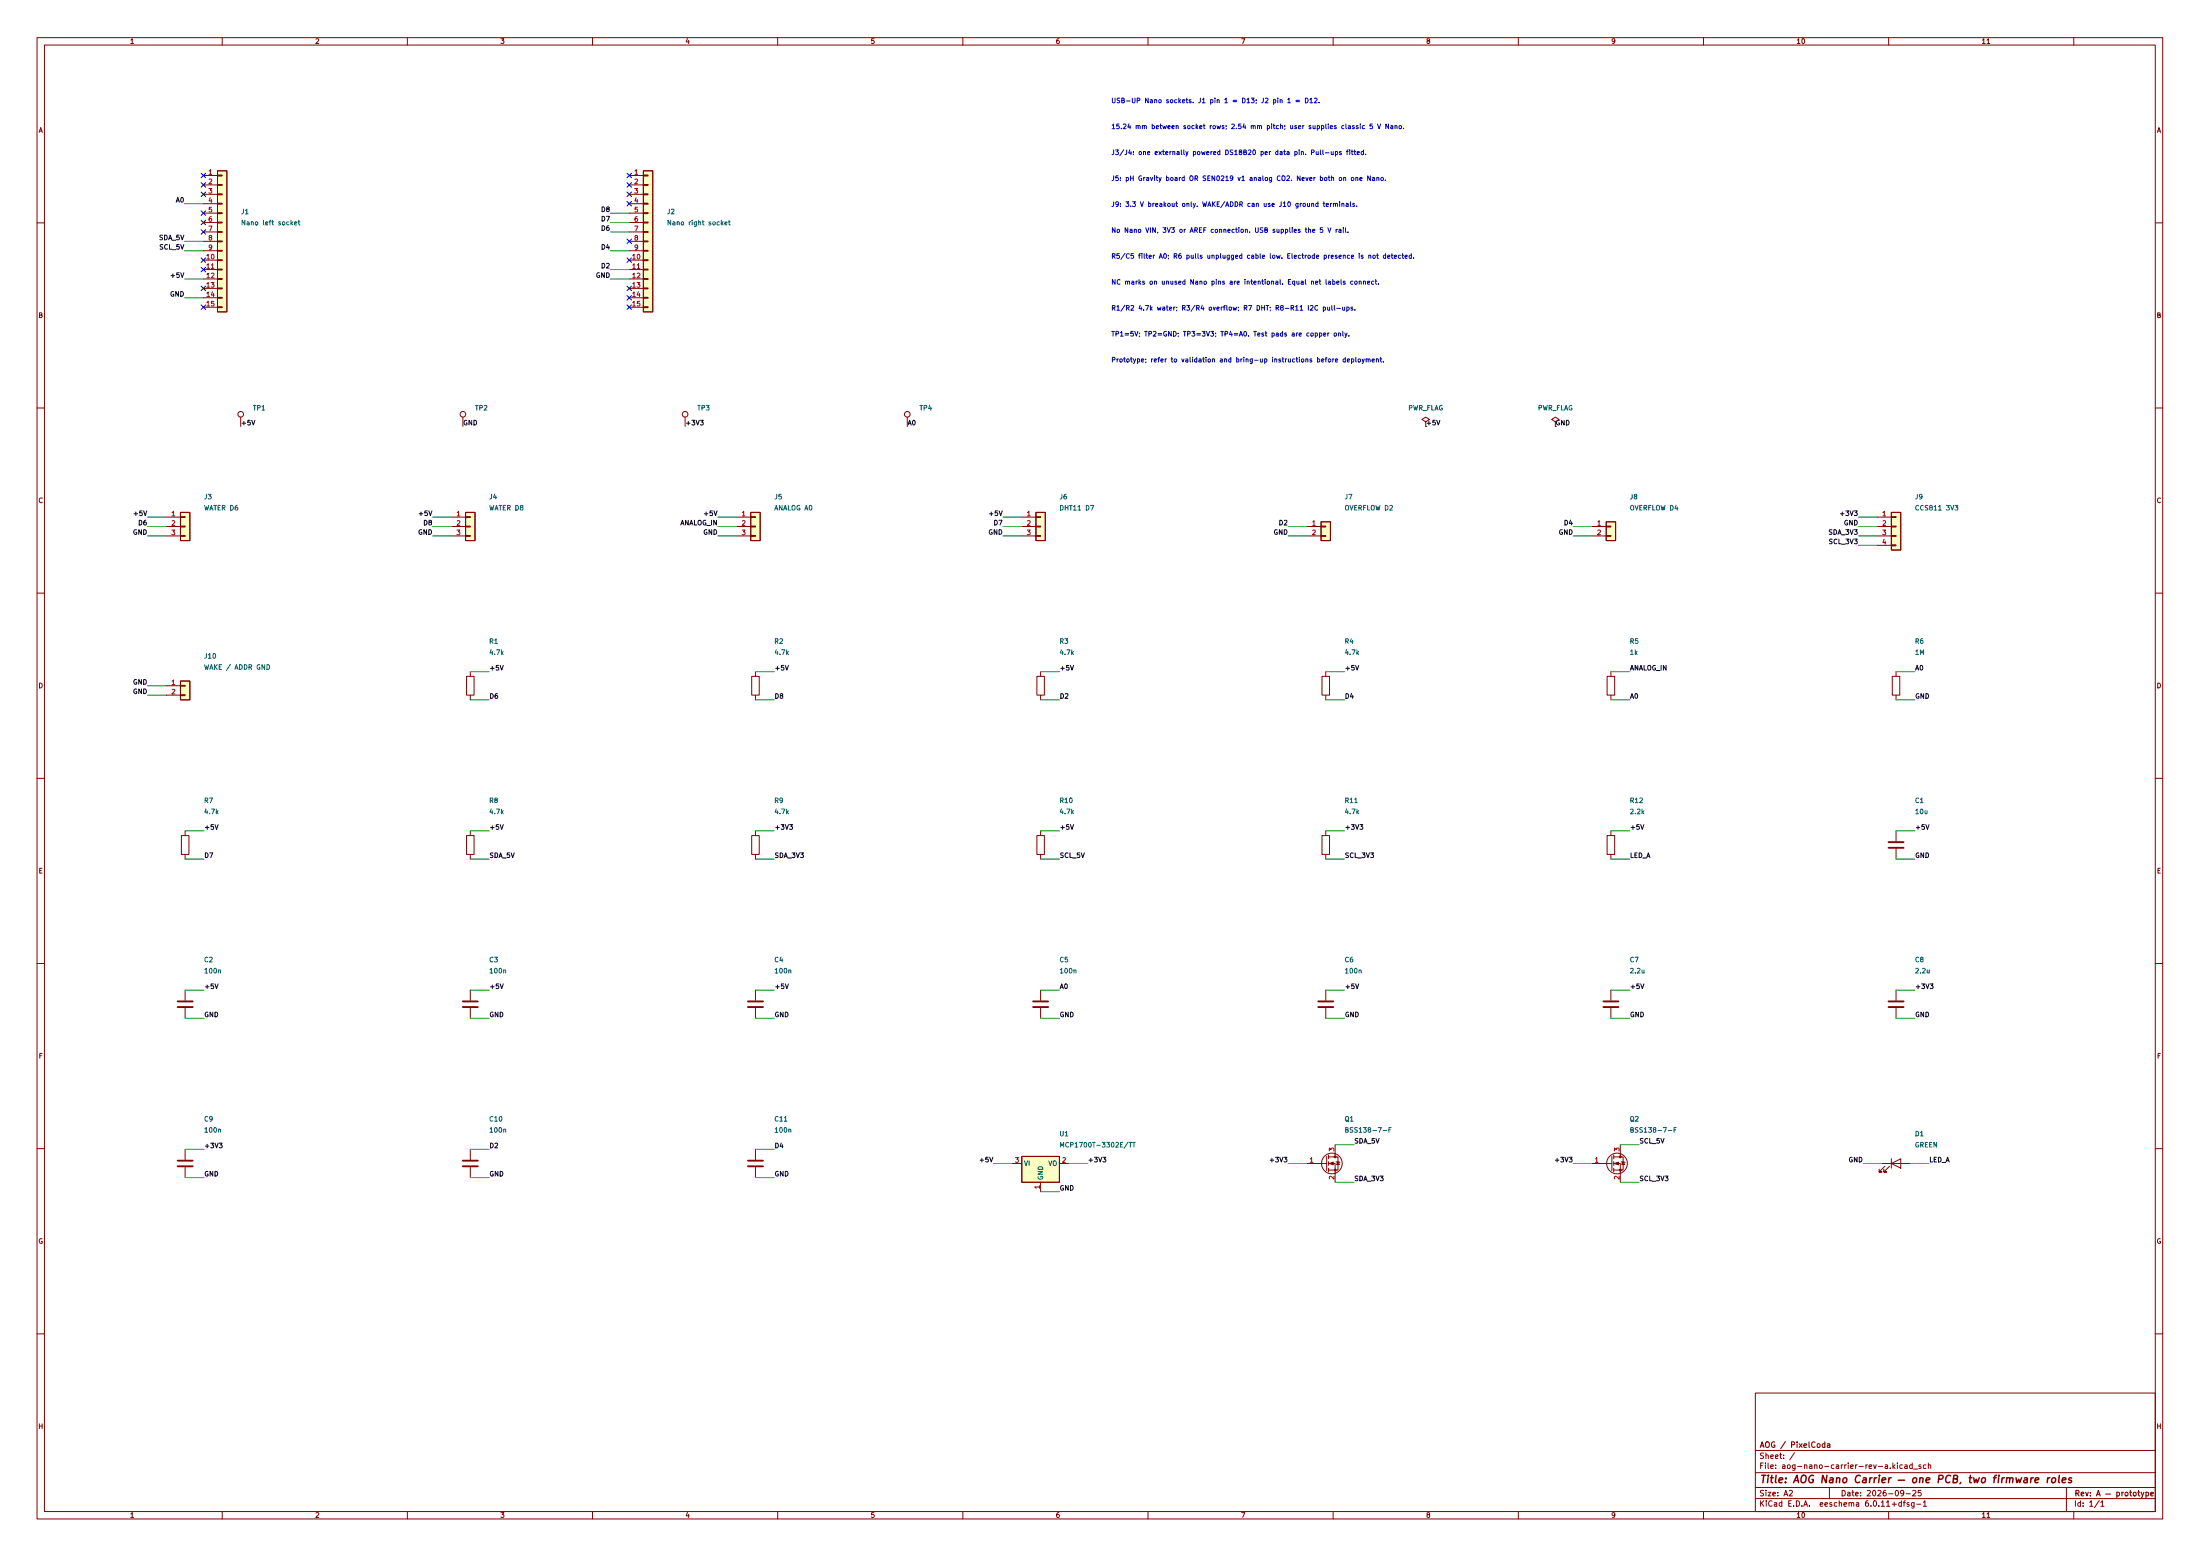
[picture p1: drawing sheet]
<svg xmlns="http://www.w3.org/2000/svg" width="594mm" height="420mm" viewBox="0 0 594 420" stroke-linecap="round" stroke-linejoin="round" font-family="sans-serif">
<g fill="none" stroke="#840000" stroke-width=".27">
<path d="M10 10.2h574v400h-574zM12 12.2h570v396h-570zM60 10.2v2M110 10.2v2M160 10.2v2M210 10.2v2M260 10.2v2M310 10.2v2M360 10.2v2M410 10.2v2M460 10.2v2M510 10.2v2"/>
<path d="M536.6 11.8h.7M560 10.2v2M54.9 47.4h3.8M54.9 49.9h3.8M54.9 52.5h3.8M54.9 55h3.8M54.9 57.6h3.8M58.7 46.1h2.6v38.1h-2.6zM58.7 60h1.3v.2h-1.3zM58.7 57.4h1.3v.3h-1.3zM58.7 54.9h1.3v.2h-1.3zM58.7 52.3h1.3v.3h-1.3z"/>
<path d="M58.7 49.8h1.3v.3h-1.3zM58.7 47.3h1.3v.2h-1.3zM169.9 47.4h3.8M169.9 49.9h3.8M169.9 52.5h3.8M169.9 55h3.8M169.9 57.6h3.8M173.7 46.1h2.6v38.1h-2.6zM173.7 60h1.3v.2h-1.3zM173.7 57.4h1.3v.3h-1.3zM173.7 54.9h1.3v.2h-1.3zM173.7 52.3h1.3v.3h-1.3z"/>
<path d="M173.7 49.8h1.3v.3h-1.3zM173.7 47.3h1.3v.2h-1.3zM10 60.2h2M54.9 70.3h3.8M54.9 72.8h3.8M54.9 75.3h3.8M54.9 77.9h3.8M54.9 60.1h3.8M54.9 62.6h3.8M54.9 65.2h3.8M54.9 67.7h3.8M58.7 77.7h1.3v.3h-1.3z"/>
<path d="M58.7 75.2h1.3v.3h-1.3zM58.7 72.7h1.3v.2h-1.3zM58.7 70.1h1.3v.3h-1.3zM58.7 67.6h1.3v.2h-1.3zM58.7 65h1.3v.3h-1.3zM58.7 62.5h1.3v.3h-1.3zM169.9 70.3h3.8M169.9 72.8h3.8M169.9 75.3h3.8M169.9 77.9h3.8M169.9 60.1h3.8M169.9 62.6h3.8"/>
<path d="M169.9 65.2h3.8M169.9 67.7h3.8M173.7 77.7h1.3v.3h-1.3zM173.7 75.2h1.3v.3h-1.3zM173.7 72.7h1.3v.2h-1.3zM173.7 70.1h1.3v.3h-1.3zM173.7 67.6h1.3v.2h-1.3zM173.7 65h1.3v.3h-1.3zM173.7 62.5h1.3v.3h-1.3zM582 60.2h2M54.9 80.4h3.8M54.9 83h3.8"/>
<path d="M58.7 82.8h1.3v.3h-1.3zM58.7 80.3h1.3v.2h-1.3zM169.9 80.4h3.8M169.9 83h3.8M173.7 82.8h1.3v.3h-1.3zM173.7 80.3h1.3v.2h-1.3zM10 110.2h2M65 112.6v2.6M125 112.6v2.6M185 112.6v2.6M245 112.6v2.6M385 113.9l1-.6-1-.7-1 .7 1 .6v1.3"/>
<path d="M420 113.9l1-.6-1-.7-1 .7 1 .6v1.3M582 110.2h2M44.9 139.6h3.8M48.7 138.4h2.6v7.6h-2.6zM48.7 139.5h1.3v.3h-1.3zM121.9 139.6h3.8M125.7 138.4h2.6v7.6h-2.6zM125.7 139.5h1.3v.3h-1.3zM198.9 139.6h3.8M202.7 138.4h2.6v7.6h-2.6zM202.7 139.5h1.3v.3h-1.3zM275.9 139.6h3.8"/>
<path d="M279.7 138.4h2.6v7.6h-2.6zM279.7 139.5h1.3v.3h-1.3zM506.9 139.6h3.8M510.7 138.4h2.6v10.1h-2.6zM510.7 139.5h1.3v.3h-1.3zM44.9 142.2h3.8M44.9 144.7h3.8M48.7 144.6h1.3v.2h-1.3zM48.7 142h1.3v.3h-1.3zM121.9 142.2h3.8M121.9 144.7h3.8M125.7 144.6h1.3v.2h-1.3z"/>
<path d="M125.7 142h1.3v.3h-1.3zM198.9 142.2h3.8M198.9 144.7h3.8M202.7 144.6h1.3v.2h-1.3zM202.7 142h1.3v.3h-1.3zM275.9 142.2h3.8M275.9 144.7h3.8M279.7 144.6h1.3v.2h-1.3zM279.7 142h1.3v.3h-1.3zM352.9 142.2h3.8M352.9 144.7h3.8M356.7 140.9h2.6v5.1h-2.6z"/>
<path d="M356.7 144.6h1.3v.2h-1.3zM356.7 142h1.3v.3h-1.3zM429.9 142.2h3.8M429.9 144.7h3.8M433.7 140.9h2.6v5.1h-2.6zM433.7 144.6h1.3v.2h-1.3zM433.7 142h1.3v.3h-1.3zM506.9 142.2h3.8M506.9 144.7h3.8M506.9 147.3h3.8M510.7 147.1h1.3v.3h-1.3zM510.7 144.6h1.3v.2h-1.3z"/>
<path d="M510.7 142h1.3v.3h-1.3zM10 160.2h2M582 160.2h2M44.9 185.2h3.8M44.9 187.7h3.8M48.7 183.9h2.6v5.1h-2.6zM48.7 187.6h1.3v.2h-1.3zM48.7 185h1.3v.3h-1.3zM126 182.6h2v5.1h-2zM127 181.4v1.2M127 187.7v1.3M203 182.6h2v5.1h-2z"/>
<path d="M204 181.4v1.2M204 187.7v1.3M280 182.6h2v5.1h-2zM281 181.4v1.2M281 187.7v1.3M357 182.6h2v5.1h-2zM358 181.4v1.2M358 187.7v1.3M434 182.6h2v5.1h-2zM435 181.4v1.2M435 187.7v1.3M511 182.6h2v5.1h-2z"/>
<path d="M512 181.4v1.2M512 187.7v1.3M10 210.2h2M582 210.2h2M49 225.6h2v5.1h-2zM50 224.4v1.2M50 230.7v1.3M126 225.6h2v5.1h-2zM127 224.4v1.2M127 230.7v1.3M203 225.6h2v5.1h-2zM204 224.4v1.2"/>
<path d="M204 230.7v1.3M280 225.6h2v5.1h-2zM281 224.4v1.2M281 230.7v1.3M357 225.6h2v5.1h-2zM358 224.4v1.2M358 230.7v1.3M434 225.6h2v5.1h-2zM435 224.4v1.2M435 230.7v1.3M512 224.4v2.8M512 229.2v2.8"/>
<path d="M10 260.2h2M50 267.4v2.8M50 272.2v2.8M127 267.4v2.8M127 272.2v2.8M204 267.4v2.8M204 272.2v2.8M281 267.4v2.8M281 272.2v2.8M358 267.4v2.8M358 272.2v2.8M435 267.4v2.8"/>
<path d="M435 272.2v2.8M512 267.4v2.8M512 272.2v2.8M582 260.2h2M10 310.2h2M50 310.4v2.8M50 315.2v2.8M127 310.4v2.8M127 315.2v2.8M204 310.4v2.8M204 315.2v2.8M273.4 314.2h2.5"/>
<path d="M275.9 312.3h10.2v6.9h-10.2zM281 319.2v2.6M286.1 314.2h2.5M352.9 314.2h5.4M358.3 312.3v3.8M358.8 314.2h1.7v5M358.8 312.4h2.5v3.5h-2.5M358.8 311.9v1M358.8 313.7v1M358.8 315.4v1.1M360.5 309.1v3.3M360.8 313.7l1 .2"/>
<path d="M361.3 313.8l.4 .6h-.8zM429.9 314.2h5.4M435.3 312.3v3.8M435.8 314.2h1.7v5M435.8 312.4h2.5v3.5h-2.5M435.8 311.9v1M435.8 313.7v1M435.8 315.4v1.1M437.5 309.1v3.3M437.8 313.7l1 .2M438.3 313.8l.4 .6h-.8zM508.2 314.2h7.6"/>
<path d="M509 314.9l-1.6 1.6h.8h-.8v-.8M510.2 314.9l-1.5 1.6h.8h-.8v-.8M510.7 314.2l2.6-1.3v2.5zM510.7 312.9v2.5M582 310.2h2M10 360.2h2M474 376.2h108v32h-108zM582 360.2h2M474 397.7h108M474 391.7h108M479.5 396.4v.1M479.5 395.6v.2"/>
<path d="M481.7 393.7v.1M481.7 392.9v.2M484.6 392.3l-1.3 1.9M513.7 395.6l-.4-.1-.3 .3 .2 .7h.5M514.4 395.6h.5l.1 .9M515 395.9l-.7 .3 .2 .3h.5M516.4 395.6l-.5-.1-.2 .3 .1 .7h.6M516.4 395v1.5M516.7 396.7h1.2M518.7 395.6l-.3-.1-.2 .3v.2l.5 .1v.4h-.5M520.1 395.6l-.4-.1-.3 .3 .1 .7h.6M520.7 395.7l.6-.1 .1 .9"/>
<path d="M520.7 395v1.5M60 408.2v2M110 408.2v2M160 408.2v2M210 408.2v2M260 408.2v2M310 408.2v2M360 408.2v2M410 408.2v2M460 408.2v2M474 404.7h108M474 401.7h108"/>
<path d="M494 401.7v3M501.3 405.8h.6v.9M501.9 406.1l-.7 .3 .2 .3h.5M510 408.2v2M514.7 403.4h1.2M516.5 402.6l.6-.2 .3 .5-1 1h1M517.6 406.2h1.1M518.7 402.4h-.7l-.1 .8 .8-.1v.7l-.2 .1-.6-.1M519.4 405.7l.4-.5v1.5M519.4 406.7h.8M536.6 409.7h.7M558 401.7v6.5"/>
<path d="M560 408.2v2M567.3 405.7l.4-.5v1.5M567.3 406.7h.9"/>
<circle cx="65" cy="111.9" r=".76"/>
<circle cx="125" cy="111.9" r=".76"/>
<circle cx="185" cy="111.9" r=".76"/>
<circle cx="245" cy="111.9" r=".76"/>
<circle cx="359.7" cy="314.2" r="2.79"/>
<circle cx="436.7" cy="314.2" r="2.79"/>
</g>
<g fill="none" stroke="#840000" stroke-width=".3">
<path d="M566.1 403.9l.5-1.5 .5 1.5M566.3 403.5h.7M568.6 403.4h1.3M571.6 403l.5-.1 .2 .3-.1 .7h-.6M571.6 402.9v1.5M573 402.9v1M573.4 402.9l-.4 .3M574 403l.3-.1 .3 .3v.5l-.3 .2-.5-.2zM575.1 402.9h.5M575.3 402.4v1.3l.3 .2M576.2 403l.4-.1 .2 .3v.5l-.2 .2-.5-.2zM577.3 402.9h.5"/>
<path d="M577.5 402.4v1.3l.3 .2M578.2 402.9l.4 1M578.9 402.9l-.7 1.5M579.5 403l.4-.1 .3 .3-.1 .7h-.6M579.5 402.9v1.5M580.8 403.4l.7-.1-.1-.3-.4-.1-.2 .3v.7h.6"/>
</g>
<path d="M512.6 399.7h1.7M516.7 399.2l.3-.2 .5 .2v.8l-.2 .3-.5 .1-.3-.2zM518.5 399.2l.3-.2 .4 .1v1.3M518.5 399l-.2 1.4M520.1 399.7l1-.2v-.4l-.6-.1-.3 .3-.1 1h.8M523.5 399.4l1-.1 .2-.3-.1-.4-.2-.2h-.8l-.2 2M533 399l.2 1.4 .5-1 .2 1 .6-1.4M539.8 398.4v.2M554.2 399.2l.3-.2 .5 .2v.8l-.2 .3-.5 .1-.2-.2z" fill="none" stroke="#840000" stroke-width=".4"/>
<g fill="#ffffc2" stroke="#ffffc2" stroke-width=".27">
<path d="M433.7 140.9h2.6v5.1h-2.6z"/>
<path d="M125.7 138.4h2.6v7.6h-2.6z"/>
<path d="M48.7 183.9h2.6v5.1h-2.6z"/>
<path d="M48.7 138.4h2.6v7.6h-2.6z"/>
<path d="M58.7 46.1h2.6v38.1h-2.6z"/>
<path d="M202.7 138.4h2.6v7.6h-2.6z"/>
<path d="M279.7 138.4h2.6v7.6h-2.6z"/>
<path d="M275.9 312.3h10.2v6.9h-10.2z"/>
<path d="M356.7 140.9h2.6v5.1h-2.6z"/>
<path d="M510.7 138.4h2.6v10.1h-2.6z"/>
<path d="M173.7 46.1h2.6v38.1h-2.6z"/>
</g>
<g fill="none" stroke="#840000" stroke-width=".51">
<path d="M510 228.9h4M510 227.4h4M48 271.9h4M48 270.4h4M125 271.9h4M125 270.4h4M202 271.9h4M202 270.4h4M279 271.9h4M279 270.4h4M356 271.9h4M356 270.4h4"/>
<path d="M433 271.9h4M433 270.4h4M510 271.9h4M510 270.4h4M48 314.9h4M48 313.4h4M125 314.9h4M125 313.4h4M202 314.9h4M202 313.4h4"/>
</g>
<g fill="none" stroke="#006464" stroke-width=".27">
<path d="M73.4 59.9h.5M73.6 59.5v1.1l.3 .1M80.5 59.9h.5M80.7 59.5v1.1l.3 .1M189.6 59.9h.5M189.8 59.5v1.1l.3 .1M196.7 59.9h.5M196.9 59.5v1.1l.3 .1M523.5 137.7h.7M365.8 216.7h.7M59 262h.5l.1 .7M136 262h.5l.1 .7"/>
<path d="M213 262h.5l.1 .7M290 262h.5l.1 .7M367 262h.5l.1 .7M443.4 261.9l.1 .8 .4-.1M443.9 261.9v.8M520.4 261.9l.1 .8 .4-.1M520.9 261.9v.8M59 305h.5l.1 .7M136 305h.5l.1 .7M211.8 302.7h.7M213 305h.5l.1 .7M304.6 308.4l-1 1.6"/>
<path d="M304.9 308.5h.7M305.2 308.5v1.2M305.9 308.5h.7M306.2 308.5v1.2M373.5 305.3h.9M375.1 305.1h.4M375.7 304.5h-.6v1.2M450.5 305.3h.9M452.1 305.1h.4M452.7 304.5h-.6v1.2"/>
</g>
<path d="M57.1 72.5h.7M172.1 72.5h.7" fill="none" stroke="#a90000" stroke-width=".27"/>
<g fill="#840000" stroke="#840000" stroke-width=".27">
<path d="M436 314.2l1-.4v.8z"/>
<path d="M359 314.2l1-.4v.8z"/>
<circle cx="437.5" cy="315.9" r=".25"/>
<circle cx="437.5" cy="312.4" r=".25"/>
<circle cx="360.5" cy="315.9" r=".25"/>
<circle cx="360.5" cy="312.4" r=".25"/>
</g>
<g fill="none" stroke="#0f0f0f" stroke-width=".27">
<path d="M48.8 73.6l.4 1.3 .4-1.3M68 113.5l.4 1.3 .4-1.3M189.1 113.5h.8l-.4 .5 .4 .1v.5h-.8M388 113.5l.4 1.3 .4-1.3M38.8 137.9l.4 1.3 .4-1.3M115.8 137.9l.4 1.3 .4-1.3M192.8 137.9l.4 1.3 .4-1.3M269.8 137.9l.4 1.3 .4-1.3M500.7 137.9h.8l-.4 .5 .4 .2v.5h-.8M135.1 179.7l.4 1.2 .4-1.2M212.1 179.7l.4 1.2 .4-1.2M289.1 179.7l.4 1.2 .4-1.2"/>
<path d="M366.1 179.7l.4 1.2 .4-1.2M58.1 222.7l.4 1.2 .4-1.2M135.1 222.7l.4 1.2 .4-1.2M213.2 222.7h.8l-.4 .5 .3 .1v.5h-.7M289.1 222.7l.4 1.2 .4-1.2M367.2 222.7h.8l-.4 .5 .3 .1v.5h-.7M443.1 222.7l.4 1.2 .4-1.2M520.1 222.7l.4 1.2 .4-1.2M58.1 265.7l.4 1.2 .4-1.2M135.1 265.7l.4 1.2 .4-1.2M212.1 265.7l.4 1.2 .4-1.2M366.1 265.7l.4 1.2 .4-1.2"/>
<path d="M443.1 265.7l.4 1.2 .4-1.2M521.2 265.7h.8l-.4 .5 .3 .1v.5h-.7M59.2 308.7h.8l-.4 .5 .3 .1v.5h-.7M267.3 312.5l.4 1.3 .4-1.3M297.8 312.5h.8l-.4 .5 .4 .1v.5h-.8M346.7 312.5h.8l-.4 .5 .4 .1v.5h-.8M423.7 312.5h.8l-.4 .5 .4 .1v.5h-.8"/>
</g>
<g fill="none" stroke="#0000c2" stroke-width=".27">
<path d="M304.9 33.4l-.3 .9h.7M305.2 33.9v.9M307.1 27.2l.6-.1 .1-.5-.7-.1v1.3M322.2 27.6v.2M330.7 26.9l.4-.4v1.3M330.7 27.8h.8M335.5 26.5a.64 .64 0 0 1 .7 .6 .64 .64 0 0 1-.7 .7zM337.9 34h.5v.8M337.9 33.9v.9M341.1 26.5v1.1l-.4 .2M342.2 34l.4-.1 .2 .3-.1 .5h-.5M342.2 33.9v1.3"/>
<path d="M343.9 27l.4-.1 .2 .3-.1 .5h-.5M347.7 26.9l.4-.4v1.3M347.7 27.8h.8M348.5 33.9l.1 .8 .5-.1M350 27.1h.9M350 27.5h.9M352.5 26.5a.64 .64 0 0 1 .7 .6 .64 .64 0 0 1-.7 .7zM354 34l-.5 .1 .5 .3v.3h-.5M362.9 34l-.4-.1-.2 .3 .1 .5h.5M370.6 33.5h-.6l-.1 .6 .6-.1 .1 .6h-.7M372 33.5l.4 1.3 .4-1.3M305.1 40.4l-.3 .9h.8"/>
<path d="M305.4 40.9v.9M306.1 41.6v.2M306.1 41v.1M317.5 54.9h.5M317.7 54.5v1.1l.3 .2M320.2 40.9l.3 .9M320.8 40.9l-.6 1.3M334.3 47.9l.3 .9 .3-.9M337.6 55l-.4-.1-.2 .3 .1 .5h.5M337.6 48h.5v.8M338.1 48.2l-.6 .3 .2 .3 .4-.1M341.4 54.9v.8l.5-.1"/>
<path d="M345.1 41l-.4-.1-.2 .3 .1 .5h.5M345.7 47.6a.56 .56 0 0 0-.8 .5 .56 .56 0 0 0 .8 .5M346 54.5l-.1 1.1-.4 .2M349.7 41l.3-.1 .3 .3-.2 .5h-.4M349.7 40.9v1.3M350.5 54.9v1l-.2 .3-.3-.1M350.5 55l-.4-.1-.2 .3 .1 .5h.5M351.1 47.5v1.3l-.8-1.3v1.3M354.1 41.2l.6-.1 .1-.5-.7-.1v1.3M356.6 48l.3-.1 .3 .3-.2 .5h-.4M357.3 54.9h.5M357.5 54.5v1.1l.3 .2"/>
<path d="M361.7 48h.5v.7l-.5-.1zM362.2 41l-.5 .1 .5 .3v.3h-.5M363.6 40.9h.5M364.1 40.5l-.3 .2v1.1M365 48h.5v.7l-.5-.1zM370 47.5v1.3l-.7-1.3v1.3M306.1 68.5h-.6l-.1 .6 .6-.1 .1 .6h-.7M311.4 68.9v.9M311.8 68.9l-.4 .3M332.7 76.2l-.6 .3 .2 .3 .4-.1M335.3 69l-.3-.1-.3 .3 .2 .5h.4M335.3 68.5v1.3"/>
<path d="M336.2 75.5v.1M336.2 75.9v.9M337.4 69l-.3-.1-.3 .3 .2 .5h.4M337.4 62.6v.2M339 61.5v1l.3 .3 .4-.3v-1M343 68.5v1.1l.2 .2M344.2 62l-.5 .1 .5 .3v.3h-.5M346.3 76.6v.2M347.7 69.1h.5M347.9 76.1h.4M348.3 68.5h-.6v1.3h.6M348.5 75.5h-.6v1.3h.6"/>
<path d="M352.4 61.9h.5M352.6 61.5v1.1l.3 .2M354.1 76h.5l.1 .8M354.1 75.9v.9M357.2 61.5h-.6l-.1 .6 .6-.1 .1 .6h-.7M357.6 69l.4-.1 .2 .3-.1 .5h-.5M357.6 68.9v1.3M358.1 75.5v1.1l.2 .2M358.6 61.5l.4 1.3 .4-1.3M359.3 76.2l-.6 .3 .2 .3 .4-.1M365.3 76l-.3-.1-.3 .3 .1 .5h.5M367 68.5v.1"/>
<path d="M367 68.9v.9M368.1 69l-.5 .1 .5 .3v.3h-.5M369.6 69h.5l.1 .8M369.6 68.9v.9M374.2 69l-.4-.1-.2 .3 .1 .5h.5M374.2 68.5v1.3M305.4 82.6l.5-.1 .2 .4-.8 .9h.8M307.7 90v.1M307.8 90.7l-.2 .2M308.2 97.3l.6-.1v-.2l-.4-.1-.2 .2 .1 .6h.5M309.4 97v.1M309.5 97.7l-.2 .2"/>
<path d="M315 96.9l-.3 .3M318.2 90v.1M318.2 90.7l-.1 .2M324.6 82.4l-.3 .9h.8M327.4 97h.5l.1 .8M327.4 96.9v.9M328.3 90v.1M328.3 90.7l-.1 .2M334.4 83v.1M334.5 83.7l-.1 .2M339.4 82.5a.64 .64 0 0 1 .8 .6 .64 .64 0 0 1-.8 .7zM341.5 97.7l.5-.1v-.6h-.5v1.2"/>
<path d="M343.6 96.5v.1M343.6 96.9v.9M349.5 90.2l-.6 .3 .2 .3 .4-.1M351.1 83.8h.7M353.3 82.5v1.3M353.5 90l-.4-.1-.2 .3 .1 .5h.5M354.2 97l-.5 .1 .5 .3v.3h-.5M355.8 97l.3-.1 .3 .3-.1 .5h-.5M355.8 96.5v1.3M357.3 83l.4-.1 .3 .3-.2 .5h-.5M360.3 90h.6l-.1 .7-.5-.1zM363.3 97l-.4-.1-.2 .3 .1 .5h.5"/>
<path d="M365.9 83.6v.2"/>
</g>
<g fill="none" stroke="#009600" stroke-width=".27">
<path d="M49.8 55h5.1M164.8 57.6h5.1M49.8 75.3h5.1M49.8 67.7h5.1M49.8 65.2h5.1M164.8 75.3h5.1M164.8 72.8h5.1M164.8 67.7h5.1M164.8 60.1h5.1M164.8 62.6h5.1M49.8 80.4h5.1M39.8 139.6h5.1"/>
<path d="M116.8 139.6h5.1M193.8 139.6h5.1M270.8 139.6h5.1M501.8 139.6h5.1M39.8 144.7h5.1M39.8 142.2h5.1M116.8 144.7h5.1M116.8 142.2h5.1M193.8 144.7h5.1M193.8 142.2h5.1M270.8 144.7h5.1M270.8 142.2h5.1"/>
<path d="M347.8 144.7h5.1M347.8 142.2h5.1M424.8 144.7h5.1M424.8 142.2h5.1M501.8 144.7h5.1M501.8 142.2h5.1M501.8 147.3h5.1M39.8 187.7h5.1M39.8 185.2h5.1M127 189h5.1M127 181.4h5.1M204 189h5.1"/>
<path d="M204 181.4h5.1M281 189h5.1M281 181.4h5.1M358 189h5.1M358 181.4h5.1M435 189h5.1M435 181.4h5.1M512 189h5.1M512 181.4h5.1M50 224.4h5.1M50 232h5.1M127 224.4h5.1"/>
<path d="M127 232h5.1M204 224.4h5.1M204 232h5.1M281 224.4h5.1M281 232h5.1M358 224.4h5.1M358 232h5.1M435 224.4h5.1M435 232h5.1M512 224.4h5.1M512 232h5.1M50 275h5.1"/>
<path d="M50 267.4h5.1M127 275h5.1M127 267.4h5.1M204 275h5.1M204 267.4h5.1M281 275h5.1M281 267.4h5.1M358 275h5.1M358 267.4h5.1M435 275h5.1M435 267.4h5.1M512 275h5.1"/>
<path d="M512 267.4h5.1M50 318h5.1M50 310.4h5.1M127 318h5.1M127 310.4h5.1M204 318h5.1M204 310.4h5.1M268.3 314.2h5.1M288.6 314.2h5.1M347.8 314.2h5.1M360.5 309.1h5.1M360.5 319.2h5.1"/>
<path d="M424.8 314.2h5.1M437.5 309.1h5.1M437.5 319.2h5.1M503.1 314.2h5.1M515.8 314.2h5.1M281 321.8h5.1"/>
</g>
<g fill="none" stroke="#000084" stroke-width=".27">
<path d="M54.3 46.8l1.2 1.2M54.3 49.3l1.2 1.2M54.3 51.9l1.2 1.2M54.3 59.5l1.2 1.2M54.3 56.9l1.2 1.3M55.5 46.8l-1.2 1.2M55.5 49.3l-1.2 1.2M55.5 51.9l-1.2 1.2M55.5 59.5l-1.2 1.2M55.5 56.9l-1.2 1.3M169.3 51.9l1.2 1.2M169.3 54.4l1.2 1.2"/>
<path d="M169.3 49.3l1.2 1.2M169.3 46.8l1.2 1.2M170.5 51.9l-1.2 1.2M170.5 54.4l-1.2 1.2M170.5 49.3l-1.2 1.2M170.5 46.8l-1.2 1.2M54.3 69.6l1.2 1.3M54.3 77.3l1.2 1.2M54.3 62l1.2 1.2M54.3 72.2l1.2 1.2M55.5 69.6l-1.2 1.3M55.5 77.3l-1.2 1.2"/>
<path d="M55.5 62l-1.2 1.2M55.5 72.2l-1.2 1.2M169.3 77.3l1.2 1.2M169.3 79.8l1.2 1.2M169.3 69.6l1.2 1.3M169.3 64.6l1.2 1.2M170.5 77.3l-1.2 1.2M170.5 79.8l-1.2 1.2M170.5 69.6l-1.2 1.3M170.5 64.6l-1.2 1.2M54.3 82.3l1.2 1.3M55.5 82.3l-1.2 1.3"/>
<path d="M169.3 82.3l1.2 1.3M170.5 82.3l-1.2 1.3"/>
</g>
<g font-size="2.8" fill="#840000">
<text x="475" y="401.1">Title:</text>
<text x="484.3" y="401.1">AOG Nano</text>
<text x="501.4" y="401.1">Carrier</text>
<text x="525" y="401.1">PCB,</text>
<text x="533.9" y="401.1">two</text>
<text x="540.9" y="401.1">firmware</text>
<text x="555.7" y="401.1">roles</text>
</g>
<g font-size="2.1" fill="#840000">
<text x="475" y="394.4">Sheet:</text>
<text x="475" y="391.4">AOG /</text>
<text x="483.8" y="391.4">PixelCoda</text>
<text x="475" y="397.1">File:</text>
<text x="481.4" y="397.1">aog-nano-carrier-rev-a.kicad_sch</text>
<text x="475" y="407.3">KiCad</text>
<text x="475" y="404.5">Size:</text>
<text x="481.7" y="404.5">A2</text>
<text x="482.7" y="407.3">E.D.A.</text>
<text x="491.6" y="407.3">eeschema</text>
<text x="497" y="404.5">Date:</text>
<text x="504" y="407.3">6.0.11+dfsg-1</text>
<text x="504" y="404.5">2026-09-25</text>
<text x="560" y="404.5">Rev:</text>
<text x="560" y="407.3">Id:</text>
<text x="564.1" y="407.3">1/1</text>
</g>
<g font-size="1.8" fill="#840000">
<text x="35" y="12.2">1</text>
<text x="85" y="12.2">2</text>
<text x="135" y="12.2">3</text>
<text x="185" y="12.2">4</text>
<text x="235" y="12.2">5</text>
<text x="285" y="12.2">6</text>
<text x="335" y="12.2">7</text>
<text x="385" y="12.2">8</text>
<text x="435" y="12.2">9</text>
<text x="485" y="12.2">10</text>
<text x="535" y="12.2">11</text>
<text x="10.4" y="36.2">A</text>
<text x="582.4" y="36.2">A</text>
<text x="10.3" y="86.2">B</text>
<text x="582.3" y="86.2">B</text>
<text x="10.3" y="136.2">C</text>
<text x="582.3" y="136.2">C</text>
<text x="10.3" y="186.2">D</text>
<text x="582.3" y="186.2">D</text>
<text x="10.3" y="236.2">E</text>
<text x="582.3" y="236.2">E</text>
<text x="10.4" y="286.2">F</text>
<text x="582.4" y="286.2">F</text>
<text x="10.3" y="336.2">G</text>
<text x="582.3" y="336.2">G</text>
<text x="10.2" y="386.2">H</text>
<text x="582.2" y="386.2">H</text>
<text x="35" y="410.2">1</text>
<text x="85" y="410.2">2</text>
<text x="135" y="410.2">3</text>
<text x="185" y="410.2">4</text>
<text x="235" y="410.2">5</text>
<text x="285" y="410.2">6</text>
<text x="335" y="410.2">7</text>
<text x="385" y="410.2">8</text>
<text x="435" y="410.2">9</text>
<text x="485" y="410.2">10</text>
<text x="535" y="410.2">11</text>
</g>
<g font-size="1.8" fill="#0000c2">
<text x="300" y="27.8">USB-UP</text>
<text x="309.1" y="27.8">Nano</text>
<text x="315" y="27.8">sockets.</text>
<text x="323.9" y="27.8">J1</text>
<text x="327.2" y="27.8">pin</text>
<text x="333.5" y="27.8">=</text>
<text x="336.2" y="27.8">D13;</text>
<text x="341.6" y="27.8">J2</text>
<text x="344.9" y="27.8">pin</text>
<text x="354" y="27.8">D12.</text>
<text x="300" y="34.8">15.24</text>
<text x="306.6" y="34.8">mm</text>
<text x="311.1" y="34.8">between</text>
<text x="319.8" y="34.8">socket</text>
<text x="327" y="34.8">rows;</text>
<text x="333.1" y="34.8">2.54</text>
<text x="338.4" y="34.8">mm</text>
<text x="342.9" y="34.8">pitch;</text>
<text x="349.4" y="34.8">user</text>
<text x="354.5" y="34.8">supplies</text>
<text x="363.5" y="34.8">classic</text>
<text x="373.6" y="34.8">V Nano.</text>
<text x="300" y="41.8">J3/J4:</text>
<text x="307.4" y="41.8">one</text>
<text x="311.9" y="41.8">externally</text>
<text x="322.3" y="41.8">powered</text>
<text x="331.2" y="41.8">DS18B20</text>
<text x="340.9" y="41.8">per</text>
<text x="345.1" y="41.8">data</text>
<text x="350.4" y="41.8">pin.</text>
<text x="355" y="41.8">Pull-ups</text>
<text x="364.8" y="41.8">fitted.</text>
<text x="300" y="48.8">J5:</text>
<text x="303.9" y="48.8">pH</text>
<text x="307.5" y="48.8">Gravity</text>
<text x="315.1" y="48.8">board</text>
<text x="321.6" y="48.8">OR SEN0219</text>
<text x="335" y="48.8">v1</text>
<text x="338.3" y="48.8">analog</text>
<text x="345.8" y="48.8">CO2.</text>
<text x="351.3" y="48.8">Never</text>
<text x="357.7" y="48.8">both</text>
<text x="363" y="48.8">on</text>
<text x="366.4" y="48.8">one</text>
<text x="370.9" y="48.8">Nano.</text>
<text x="300" y="55.8">J9:</text>
<text x="303.9" y="55.8">3.3</text>
<text x="308" y="55.8">V breakout</text>
<text x="319.6" y="55.8">only.</text>
<text x="325.3" y="55.8">WAKE/ADDR</text>
<text x="337.6" y="55.8">can</text>
<text x="342.1" y="55.8">use</text>
<text x="346.5" y="55.8">J10</text>
<text x="351" y="55.8">ground</text>
<text x="358.6" y="55.8">terminals.</text>
<text x="300" y="62.8">No</text>
<text x="303.6" y="62.8">Nano</text>
<text x="309.5" y="62.8">VIN,</text>
<text x="314.2" y="62.8">3V3</text>
<text x="318.9" y="62.8">or</text>
<text x="321.9" y="62.8">AREF connection.</text>
<text x="339.7" y="62.8">USB</text>
<text x="344.6" y="62.8">supplies</text>
<text x="353.6" y="62.8">the</text>
<text x="360" y="62.8">V rail.</text>
<text x="300" y="69.8">R5/C5</text>
<text x="307.4" y="69.8">filter</text>
<text x="313.1" y="69.8">A0;</text>
<text x="317.1" y="69.8">R6</text>
<text x="320.7" y="69.8">pulls</text>
<text x="326.5" y="69.8">unplugged</text>
<text x="337.4" y="69.8">cable</text>
<text x="343.7" y="69.8">low.</text>
<text x="348.6" y="69.8">Electrode</text>
<text x="358.6" y="69.8">presence</text>
<text x="370.9" y="69.8">not</text>
<text x="375.1" y="69.8">detected.</text>
<text x="300" y="76.8">NC marks</text>
<text x="310.5" y="76.8">on</text>
<text x="313.9" y="76.8">unused</text>
<text x="321.8" y="76.8">Nano</text>
<text x="327.7" y="76.8">pins</text>
<text x="332.7" y="76.8">are</text>
<text x="336.9" y="76.8">intentional.</text>
<text x="348.8" y="76.8">Equal</text>
<text x="355.1" y="76.8">net</text>
<text x="359.2" y="76.8">labels</text>
<text x="366.1" y="76.8">connect.</text>
<text x="300" y="83.8">R1/R2</text>
<text x="307.4" y="83.8">4.7k</text>
<text x="312.6" y="83.8">water;</text>
<text x="319.4" y="83.8">R3/R4</text>
<text x="326.8" y="83.8">overflow;</text>
<text x="336.4" y="83.8">R7</text>
<text x="340" y="83.8">DHT; R8-R11</text>
<text x="354.1" y="83.8">I2C</text>
<text x="358.3" y="83.8">pull-ups.</text>
<text x="300" y="90.8">TP1=5V;</text>
<text x="309" y="90.8">TP2=GND;</text>
<text x="319.7" y="90.8">TP3=3V3;</text>
<text x="329.9" y="90.8">TP4=A0.</text>
<text x="339" y="90.8">Test</text>
<text x="343.9" y="90.8">pads</text>
<text x="349.5" y="90.8">are</text>
<text x="353.6" y="90.8">copper</text>
<text x="361.1" y="90.8">only.</text>
<text x="300" y="97.8">Prototype;</text>
<text x="310.7" y="97.8">refer</text>
<text x="316.3" y="97.8">to</text>
<text x="319.3" y="97.8">validation</text>
<text x="329.8" y="97.8">and</text>
<text x="334.3" y="97.8">bring-up</text>
<text x="344.2" y="97.8">instructions</text>
<text x="356.5" y="97.8">before</text>
<text x="363.6" y="97.8">deployment.</text>
</g>
<g font-size="1.8" fill="#a90000">
<text x="56.1" y="47.1">1</text>
<text x="171.1" y="47.1">1</text>
<text x="56.1" y="49.7">2</text>
<text x="56.1" y="52.2">3</text>
<text x="171.1" y="49.7">2</text>
<text x="171.1" y="52.2">3</text>
<text x="56.1" y="54.8">4</text>
<text x="56.1" y="57.3">5</text>
<text x="56.1" y="59.8">6</text>
<text x="171.1" y="54.8">4</text>
<text x="171.1" y="57.3">5</text>
<text x="171.1" y="59.8">6</text>
<text x="56.1" y="62.4">7</text>
<text x="56.1" y="64.9">8</text>
<text x="171.1" y="62.4">7</text>
<text x="171.1" y="64.9">8</text>
<text x="55.5" y="70">10</text>
<text x="56.1" y="67.5">9</text>
<text x="170.5" y="70">10</text>
<text x="171.1" y="67.5">9</text>
<text x="55.5" y="72.5">11</text>
<text x="55.5" y="75.1">12</text>
<text x="55.5" y="77.6">13</text>
<text x="170.5" y="72.5">11</text>
<text x="170.5" y="75.1">12</text>
<text x="170.5" y="77.6">13</text>
<text x="55.5" y="80.2">14</text>
<text x="55.5" y="82.7">15</text>
<text x="170.5" y="80.2">14</text>
<text x="170.5" y="82.7">15</text>
<text x="46.1" y="139.4">1</text>
<text x="46.1" y="141.9">2</text>
<text x="123.1" y="139.4">1</text>
<text x="123.1" y="141.9">2</text>
<text x="200.1" y="139.4">1</text>
<text x="200.1" y="141.9">2</text>
<text x="277.1" y="139.4">1</text>
<text x="277.1" y="141.9">2</text>
<text x="354.1" y="141.9">1</text>
<text x="431.1" y="141.9">1</text>
<text x="508.1" y="139.4">1</text>
<text x="508.1" y="141.9">2</text>
<text x="46.1" y="144.5">3</text>
<text x="123.1" y="144.5">3</text>
<text x="200.1" y="144.5">3</text>
<text x="277.1" y="144.5">3</text>
<text x="354.1" y="144.5">2</text>
<text x="431.1" y="144.5">2</text>
<text x="508.1" y="144.5">3</text>
<text x="508.1" y="147">4</text>
<text x="46.1" y="184.9">1</text>
<text x="46.1" y="187.5">2</text>
<text x="360.3" y="311" transform="rotate(-90 360.3 311)">3</text>
<text x="437.3" y="311" transform="rotate(-90 437.3 311)">3</text>
<text x="274" y="313.9">3</text>
<text x="286.7" y="313.9">2</text>
<text x="353.5" y="313.9">1</text>
<text x="430.5" y="313.9">1</text>
<text x="280.7" y="321.2" transform="rotate(-90 280.7 321.2)">1</text>
<text x="360.3" y="318.7" transform="rotate(-90 360.3 318.7)">2</text>
<text x="437.3" y="318.7" transform="rotate(-90 437.3 318.7)">2</text>
</g>
<g font-size="1.8" fill="#0f0f0f">
<text x="47.4" y="54.7">A0</text>
<text x="162.2" y="57.2">D8</text>
<text x="162.2" y="59.7">D7</text>
<text x="42.9" y="64.8">SDA_5V</text>
<text x="162.2" y="62.3">D6</text>
<text x="42.9" y="67.4">SCL_5V</text>
<text x="162.2" y="67.4">D4</text>
<text x="45.8" y="75">+5V</text>
<text x="160.8" y="75">GND</text>
<text x="162.2" y="72.4">D2</text>
<text x="45.8" y="80.1">GND</text>
<text x="65" y="114.8">+5V</text>
<text x="125" y="114.8">GND</text>
<text x="185" y="114.8">+3V3</text>
<text x="245" y="114.8">A0</text>
<text x="385" y="114.8">+5V</text>
<text x="420" y="114.8">GND</text>
<text x="35.8" y="139.3">+5V</text>
<text x="37.2" y="141.8">D6</text>
<text x="112.8" y="139.3">+5V</text>
<text x="114.2" y="141.8">D8</text>
<text x="183.6" y="141.8">ANALOG_IN</text>
<text x="189.8" y="139.3">+5V</text>
<text x="266.8" y="139.3">+5V</text>
<text x="268.2" y="141.8">D7</text>
<text x="345.2" y="141.8">D2</text>
<text x="422.2" y="141.8">D4</text>
<text x="496.6" y="139.3">+3V3</text>
<text x="497.8" y="141.8">GND</text>
<text x="35.8" y="144.4">GND</text>
<text x="112.8" y="144.4">GND</text>
<text x="189.8" y="144.4">GND</text>
<text x="266.8" y="144.4">GND</text>
<text x="343.8" y="144.4">GND</text>
<text x="420.8" y="144.4">GND</text>
<text x="493.6" y="144.4">SDA_3V3</text>
<text x="493.7" y="146.9">SCL_3V3</text>
<text x="35.8" y="184.8">GND</text>
<text x="132.1" y="181">+5V</text>
<text x="209.1" y="181">+5V</text>
<text x="286.1" y="181">+5V</text>
<text x="363.1" y="181">+5V</text>
<text x="440.1" y="181">ANALOG_IN</text>
<text x="517.1" y="181">A0</text>
<text x="35.8" y="187.4">GND</text>
<text x="132.1" y="188.6">D6</text>
<text x="209.1" y="188.6">D8</text>
<text x="286.1" y="188.6">D2</text>
<text x="363.1" y="188.6">D4</text>
<text x="440.1" y="188.6">A0</text>
<text x="517.1" y="188.6">GND</text>
<text x="55.1" y="224">+5V</text>
<text x="132.1" y="224">+5V</text>
<text x="209.1" y="224">+3V3</text>
<text x="286.1" y="224">+5V</text>
<text x="363.1" y="224">+3V3</text>
<text x="440.1" y="224">+5V</text>
<text x="517.1" y="224">+5V</text>
<text x="55.1" y="231.6">D7</text>
<text x="132.1" y="231.6">SDA_5V</text>
<text x="209.1" y="231.6">SDA_3V3</text>
<text x="286.1" y="231.6">SCL_5V</text>
<text x="363.1" y="231.6">SCL_3V3</text>
<text x="440.1" y="231.6">LED_A</text>
<text x="517.1" y="231.6">GND</text>
<text x="55.1" y="267">+5V</text>
<text x="132.1" y="267">+5V</text>
<text x="209.1" y="267">+5V</text>
<text x="286.1" y="267">A0</text>
<text x="363.1" y="267">+5V</text>
<text x="440.1" y="267">+5V</text>
<text x="517.1" y="267">+3V3</text>
<text x="55.1" y="274.6">GND</text>
<text x="132.1" y="274.6">GND</text>
<text x="209.1" y="274.6">GND</text>
<text x="286.1" y="274.6">GND</text>
<text x="363.1" y="274.6">GND</text>
<text x="440.1" y="274.6">GND</text>
<text x="517.1" y="274.6">GND</text>
<text x="55.1" y="310">+3V3</text>
<text x="132.1" y="310">D2</text>
<text x="209.1" y="310">D4</text>
<text x="365.6" y="308.7">SDA_5V</text>
<text x="442.6" y="308.7">SCL_5V</text>
<text x="55.1" y="317.6">GND</text>
<text x="132.1" y="317.6">GND</text>
<text x="209.1" y="317.6">GND</text>
<text x="264.3" y="313.8">+5V</text>
<text x="293.7" y="313.8">+3V3</text>
<text x="342.6" y="313.8">+3V3</text>
<text x="419.6" y="313.8">+3V3</text>
<text x="499.1" y="313.8">GND</text>
<text x="520.9" y="313.8">LED_A</text>
<text x="286.1" y="321.4">GND</text>
<text x="365.6" y="318.9">SDA_3V3</text>
<text x="442.6" y="318.9">SCL_3V3</text>
</g>
<g font-size="1.8" fill="#006464">
<text x="65" y="58.2">J1</text>
<text x="180" y="58.2">J2</text>
<text x="65" y="61.2">Nano</text>
<text x="70.9" y="61.2">left</text>
<text x="75.2" y="61.2">socket</text>
<text x="180" y="61.2">Nano</text>
<text x="185.9" y="61.2">right</text>
<text x="191.4" y="61.2">socket</text>
<text x="68.2" y="111.2">TP1</text>
<text x="128.2" y="111.2">TP2</text>
<text x="188.2" y="111.2">TP3</text>
<text x="248.2" y="111.2">TP4</text>
<text x="380.2" y="111.2">PWR_FLAG</text>
<text x="415.2" y="111.2">PWR_FLAG</text>
<text x="55" y="135.2">J3</text>
<text x="132" y="135.2">J4</text>
<text x="209" y="135.2">J5</text>
<text x="286" y="135.2">J6</text>
<text x="363" y="135.2">J7</text>
<text x="440" y="135.2">J8</text>
<text x="517" y="135.2">J9</text>
<text x="55" y="138.2">WATER D6</text>
<text x="132" y="138.2">WATER D8</text>
<text x="209" y="138.2">ANALOG A0</text>
<text x="286" y="138.2">DHT11</text>
<text x="293.1" y="138.2">D7</text>
<text x="363" y="138.2">OVERFLOW D2</text>
<text x="440" y="138.2">OVERFLOW D4</text>
<text x="517" y="138.2">CCS811</text>
<text x="525.5" y="138.2">3V3</text>
<text x="55" y="178.2">J10</text>
<text x="132" y="174.2">R1</text>
<text x="132" y="177.2">4.7k</text>
<text x="209" y="174.2">R2</text>
<text x="209" y="177.2">4.7k</text>
<text x="286" y="174.2">R3</text>
<text x="286" y="177.2">4.7k</text>
<text x="363" y="174.2">R4</text>
<text x="363" y="177.2">4.7k</text>
<text x="440" y="174.2">R5</text>
<text x="440" y="177.2">1k</text>
<text x="517" y="174.2">R6</text>
<text x="517" y="177.2">1M</text>
<text x="55" y="181.2">WAKE /</text>
<text x="63.5" y="181.2">ADDR GND</text>
<text x="55" y="217.2">R7</text>
<text x="55" y="220.2">4.7k</text>
<text x="132" y="217.2">R8</text>
<text x="132" y="220.2">4.7k</text>
<text x="209" y="217.2">R9</text>
<text x="209" y="220.2">4.7k</text>
<text x="286" y="217.2">R10</text>
<text x="286" y="220.2">4.7k</text>
<text x="363" y="217.2">R11</text>
<text x="363" y="220.2">4.7k</text>
<text x="440" y="217.2">R12</text>
<text x="440" y="220.2">2.2k</text>
<text x="517" y="217.2">C1</text>
<text x="517" y="220.2">10u</text>
<text x="55" y="260.2">C2</text>
<text x="55" y="263.2">100n</text>
<text x="132" y="260.2">C3</text>
<text x="132" y="263.2">100n</text>
<text x="209" y="260.2">C4</text>
<text x="209" y="263.2">100n</text>
<text x="286" y="260.2">C5</text>
<text x="286" y="263.2">100n</text>
<text x="363" y="260.2">C6</text>
<text x="363" y="263.2">100n</text>
<text x="440" y="260.2">C7</text>
<text x="440" y="263.2">2.2u</text>
<text x="517" y="260.2">C8</text>
<text x="517" y="263.2">2.2u</text>
<text x="55" y="303.2">C9</text>
<text x="132" y="303.2">C10</text>
<text x="209" y="303.2">C11</text>
<text x="363" y="303.2">Q1</text>
<text x="440" y="303.2">Q2</text>
<text x="55" y="306.2">100n</text>
<text x="132" y="306.2">100n</text>
<text x="209" y="306.2">100n</text>
<text x="286" y="307.2">U1</text>
<text x="286" y="310.2">MCP1700T-3302E/TT</text>
<text x="363" y="306.2">BSS138-7-F</text>
<text x="440" y="306.2">BSS138-7-F</text>
<text x="517" y="307.2">D1</text>
<text x="517" y="310.2">GREEN</text>
<text x="276.4" y="315.2">VI</text>
<text x="283" y="315.2">VO</text>
<text x="282" y="318.7" transform="rotate(-90 282 318.7)">GND</text>
</g>
</svg>
